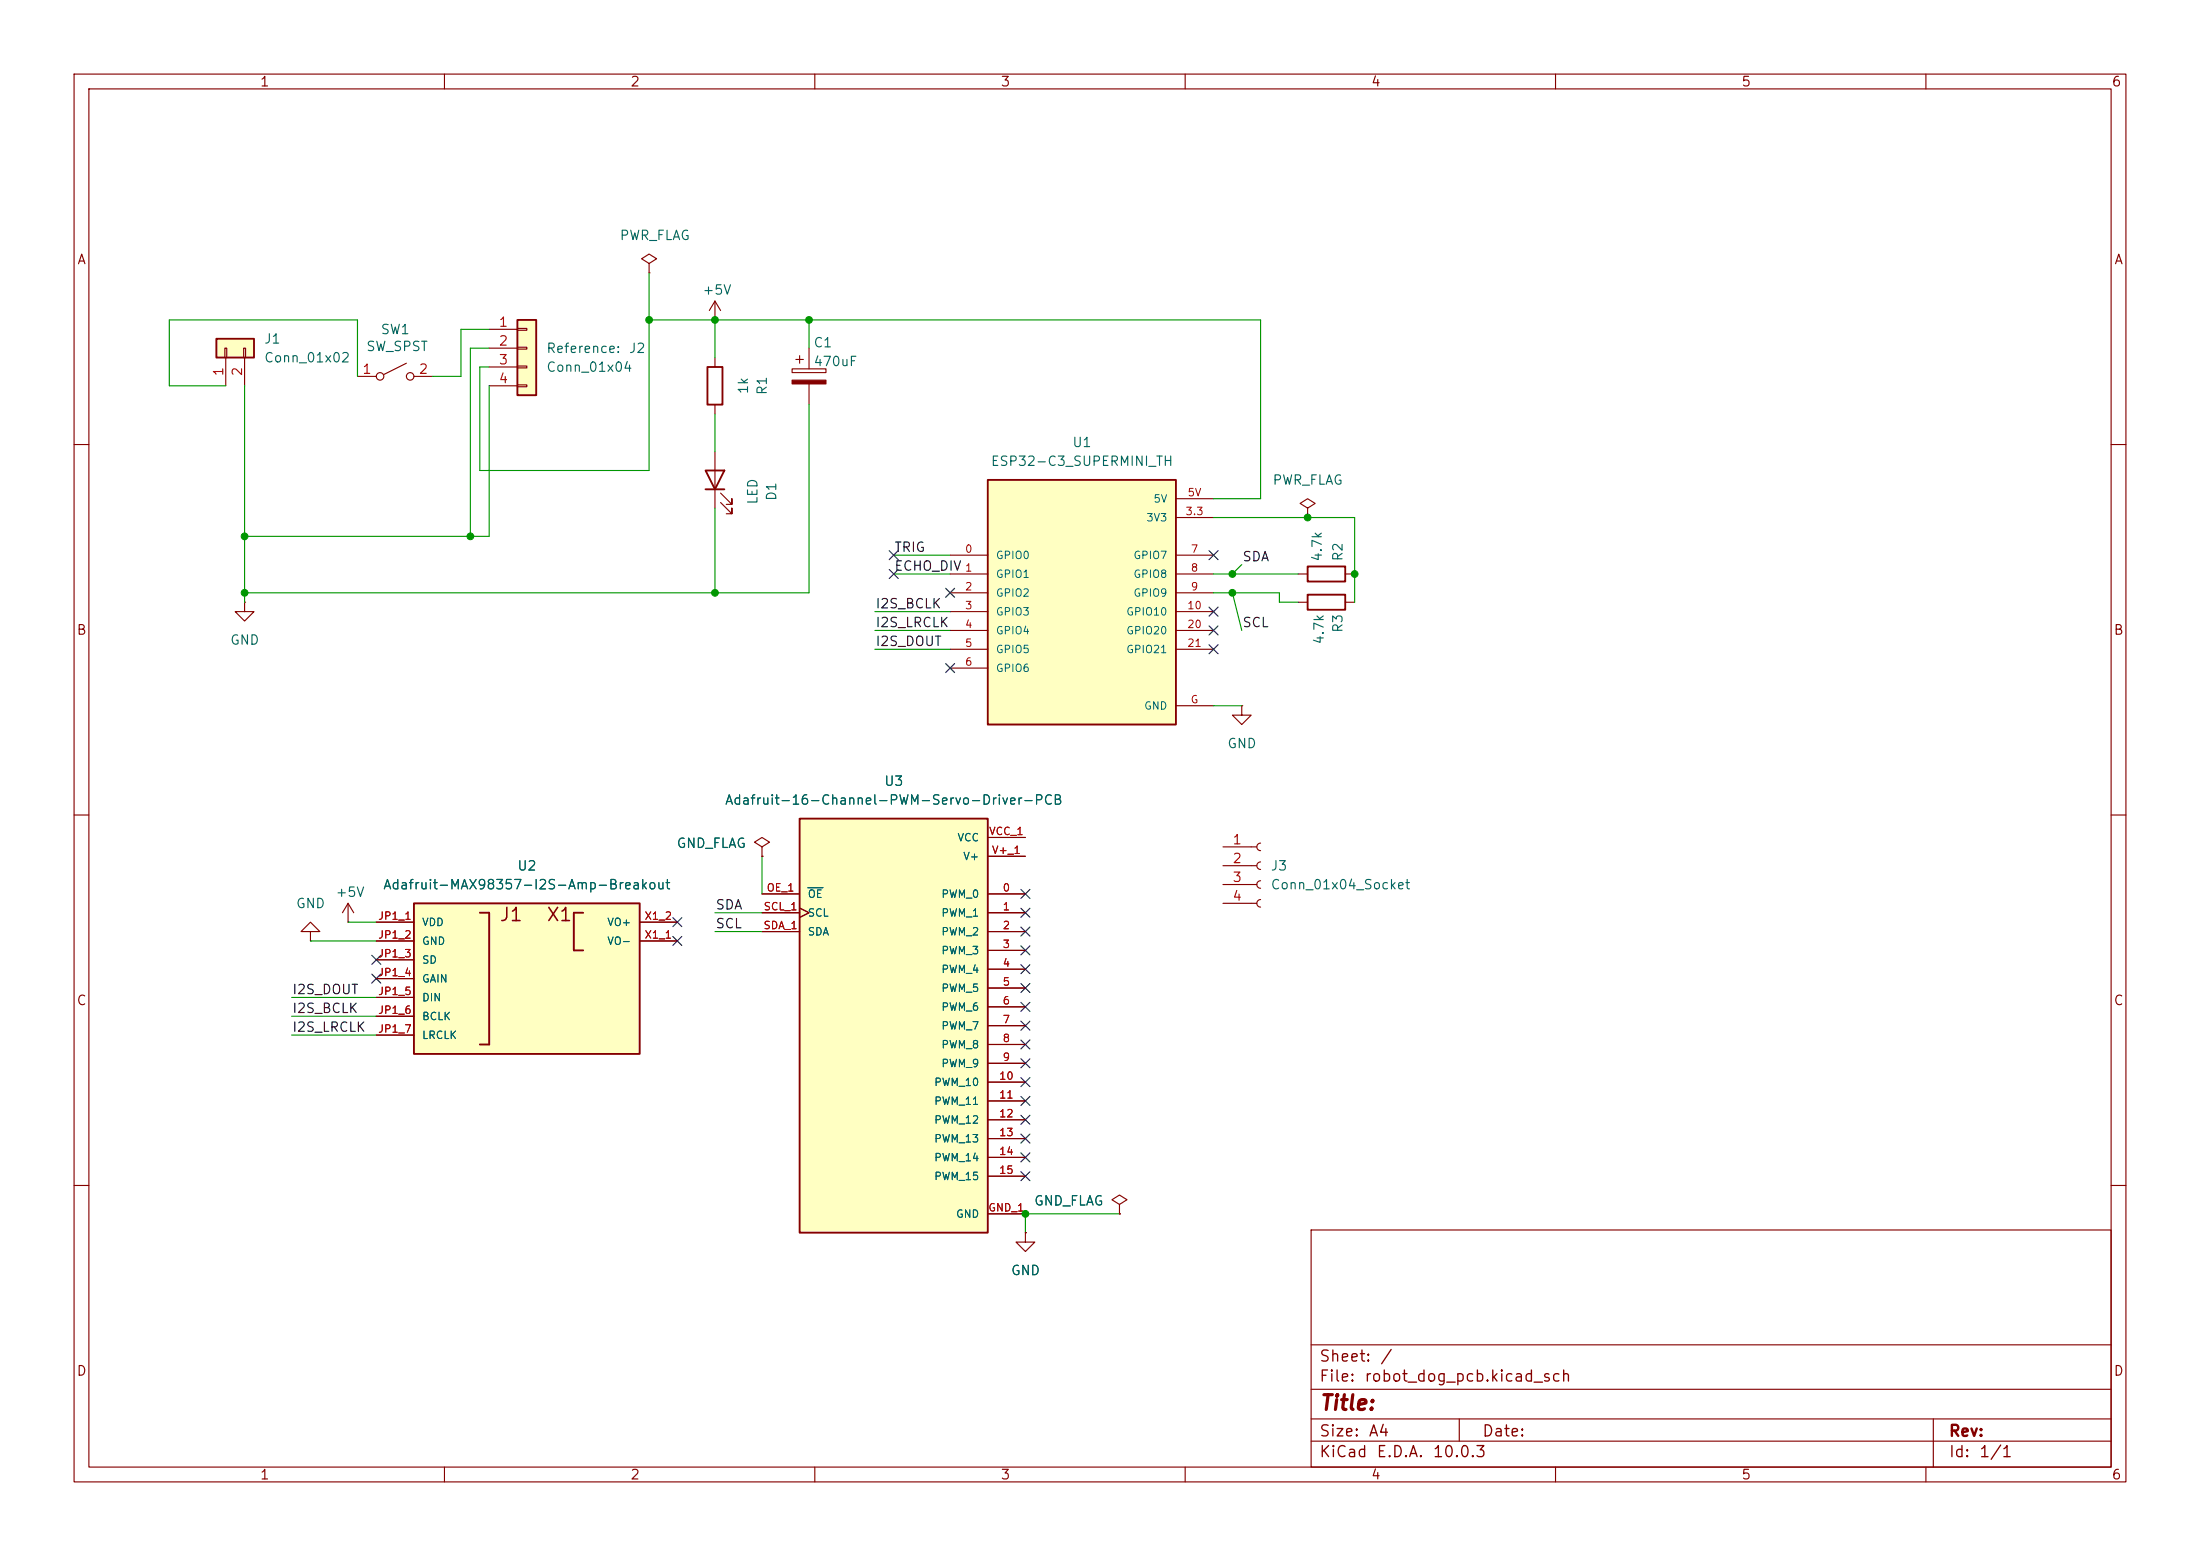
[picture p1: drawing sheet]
<svg xmlns="http://www.w3.org/2000/svg" width="297mm" height="210mm" viewBox="0 0 297 210" stroke-linecap="round" stroke-linejoin="round" font-family="sans-serif">
<g fill="none" stroke="#840000" stroke-width=".15">
<path d="M10 10h277v190h-277zM12 12h273v186h-273zM60 10v2M110 10v2M160 10v2M210 10v2M260 10v2M87.6 35.6l1-.7-1-.6-1 .6 1 .7v1.2M87.6 36.8h.1M96.5 43.2h.1M96.5 40.6l-.7 1.3M96.5 40.6l.8 1.3"/>
<path d="M96.5 40.6v2.6M106.9 49.8h4.6v.5h-4.6zM107.4 48.5h1.1M107.9 48v1M109.2 47v2.8M109.2 51.8v2.8M10 60h2M285 60h2M175.3 81.3h1.2M181.6 81.3h1.3M10 110h2M285 110h2"/>
<path d="M10 160h2M177 166h108v32h-108zM285 160h2M60 198v2M110 198v2M160 198v2M177 194.5h108M177 191.5h108M177 187.5h108M177 181.5h108M197 191.5v3M210 198v2"/>
<path d="M260 198v2M261 191.5v6.5"/>
</g>
<path d="M176.5 80.3h5.1v2h-5.1z" fill="none" stroke="#840000" stroke-width=".25"/>
<path d="M106.9 51.3h4.6v.5h-4.6z" fill="#840000" stroke="#840000" stroke-width=".15"/>
<path d="M107.9 110.5h25.4v55.9h-25.4z" fill="#ffffc2"/>
<path d="M95.5 49.5h2v5.1h-2zM107.9 110.5h25.4v55.9h-25.4z" fill="none" stroke="#840000" stroke-width=".25"/>
<g fill="none" stroke="#840000" stroke-width=".15">
<path d="M48.3 50.8h2.5M54.9 49l-3.1 1.5M55.9 50.8h2.5M96.5 48.3v1.2M96.5 54.6v1.3M33 81.3v1.3h1.3l-1.3 1.2-1.3-1.2h1.3M33 81.3h.1M133.3 115.6h5.1M133.3 113h5.1M102.9 120.7h5M102.9 123.2h5M102.9 125.7h5"/>
<path d="M107.9 122.6l1.3 .6-1.3 .6M133.3 120.7h5.1M133.3 123.2h5.1M133.3 125.7h5.1M133.3 128.3h5.1M133.3 130.8h5.1M133.3 133.4h5.1M133.3 135.9h5.1M133.3 138.4h5.1M133.3 141h5.1M133.3 143.5h5.1M133.3 146.1h5.1"/>
<path d="M133.3 148.6h5.1M133.3 151.1h5.1M133.3 153.7h5.1M133.3 156.2h5.1M133.3 158.8h5.1M133.3 163.8h5.1"/>
<circle cx="51.3" cy="50.8" r=".51"/>
<circle cx="55.4" cy="50.8" r=".51"/>
</g>
<path d="M109.1 119.8h2" fill="none" stroke="#006464" stroke-width=".15"/>
<path d="M29.2 45.7h5.1v2.6h-5.1z" fill="#ffffc2"/>
<path d="M29.2 45.7h5.1v2.6h-5.1z" fill="none" stroke="#840000" stroke-width=".25"/>
<g fill="none" stroke="#840000" stroke-width=".15">
<path d="M30.4 47h.2v1.3h-.2zM30.5 48.3v3.8M32.9 47h.2v1.3h-.2zM33 48.3v3.8M165.1 114.3h4.6M165.1 116.8h4.6M165.1 119.4h4.6M170.2 113.8a.51 .51 0 0 0-.5 .5 .51 .51 0 0 0 .5 .5M170.2 116.3a.51 .51 0 0 0-.5 .5 .51 .51 0 0 0 .5 .5M170.2 118.9a.51 .51 0 0 0-.5 .5 .51 .51 0 0 0 .5 .5M41.9 125.7h1.3l-1.3-1.2-1.3 1.2h1.3v1.3M41.9 127h.1"/>
<path d="M165.1 121.9h4.6M170.2 121.4a.51 .51 0 0 0-.5 .5 .51 .51 0 0 0 .5 .5"/>
</g>
<path d="M133.3 64.8h25.4v33h-25.4z" fill="#ffffc2"/>
<path d="M95.2 63.5h2.6l-1.3 2.5zM95.2 66h2.6M133.3 64.8h25.4v33h-25.4zM176.5 76.5h5.1v2h-5.1z" fill="none" stroke="#840000" stroke-width=".25"/>
<g fill="none" stroke="#840000" stroke-width=".15">
<path d="M96.5 61v7.6M97.3 67.8l1.5 1.5v-.7v.7h-.8M97.3 66.5l1.5 1.6v-.8v.8h-.8M128.3 74.9h5M128.3 77.5h5M158.7 74.9h5.1M158.7 77.5h5.1M158.7 69.9h5.1M158.7 67.3h5.1M175.3 77.5h1.2M176.5 68.6l1-.7-1-.6-1 .6 1 .7v1.3M176.5 69.9h.1"/>
<path d="M181.6 77.5h1.3M128.3 80h5M128.3 82.6h5M128.3 85.1h5M128.3 87.6h5M128.3 90.2h5M158.7 80h5.1M158.7 82.6h5.1M158.7 85.1h5.1M158.7 87.6h5.1M158.7 95.3h5.1M167.6 95.3v1.2h1.3l-1.3 1.3-1.2-1.3h1.2"/>
<path d="M167.6 95.3h.1M47 124.5h.1M47 121.9l-.8 1.3M47 121.9l.8 1.3M47 121.9v2.6M138.4 166.4v1.2h1.3l-1.3 1.3-1.2-1.3h1.2M138.4 166.4h.1M151.1 162.6l1-.7-1-.6-1 .6 1 .7v1.2M151.1 163.8h.1"/>
</g>
<path d="M69.8 43.2h2.6v10.1h-2.6z" fill="#ffffc2"/>
<path d="M69.8 43.2h2.6v10.1h-2.6z" fill="none" stroke="#840000" stroke-width=".25"/>
<path d="M66 44.5h3.8M66 47h3.8M66 49.5h3.8M66 52.1h3.8M69.8 44.3h1.3v.3h-1.3zM69.8 46.9h1.3v.2h-1.3zM69.8 49.4h1.3v.3h-1.3zM69.8 51.9h1.3v.3h-1.3z" fill="none" stroke="#840000" stroke-width=".15"/>
<path d="M55.9 121.9h30.5v20.3h-30.5z" fill="#ffffc2"/>
<path d="M55.9 121.9h30.5v20.3h-30.5zM64.8 123.2h1.2v17.8h-1.2M78.7 123.2h-1.2v5.1h1.2" fill="none" stroke="#840000" stroke-width=".25"/>
<g fill="none" stroke="#840000" stroke-width=".15">
<path d="M102.9 114.3l1-.6-1-.7-1 .7 1 .6v1.3M102.9 115.6h.1M133.3 115.6h5.1M133.3 113h5.1M50.8 124.5h5.1M50.8 127h5.1M50.8 129.5h5.1M50.8 132.1h5.1M50.8 134.6h5.1M50.8 137.2h5.1M50.8 139.7h5.1M86.4 124.5h5"/>
<path d="M86.4 127h5M102.9 120.7h5M102.9 123.2h5M102.9 125.7h5M107.9 122.6l1.3 .6-1.3 .6M133.3 120.7h5.1M133.3 123.2h5.1M133.3 125.7h5.1M133.3 128.3h5.1M133.3 130.8h5.1M133.3 133.4h5.1M133.3 135.9h5.1"/>
<path d="M133.3 138.4h5.1M133.3 141h5.1M133.3 143.5h5.1M133.3 146.1h5.1M133.3 148.6h5.1M133.3 151.1h5.1M133.3 153.7h5.1M133.3 156.2h5.1M133.3 158.8h5.1M133.3 163.8h5.1M138.4 166.4h.1M151.1 163.8h.1"/>
</g>
<g fill="none" stroke="#009600" stroke-width=".15">
<path d="M87.6 36.8v26.7h-22.8v-14h1.2M33 52.1v29.2M48.3 50.8v-7.6h-25.4v8.9h7.6M66 52.1v20.3h-33M66 47h-2.5v25.4M66 44.5h-3.8v6.3h-3.8M87.6 43.2h82.6v24.1h-6.4M96.5 43.2v5.1M96.5 55.9v5.1M109.2 43.2v3.8M109.2 54.6v25.4h-76.2M96.5 68.6v11.4"/>
<path d="M120.6 77.5h7.7M120.6 74.9h7.7M163.8 77.5h11.5M163.8 69.9h19.1v11.4M167.6 76.2l-1.2 1.3M118.1 82.6h10.2M118.1 87.6h10.2M118.1 85.1h10.2M163.8 80h8.9v1.3h2.6M163.8 95.3h3.8M166.4 80l1.2 5.1M102.9 115.6v5.1"/>
<path d="M39.4 134.6h11.4M39.4 137.2h11.4M39.4 139.7h11.4M41.9 127h8.9M47 124.5h3.8M96.5 123.2h6.4M96.5 125.7h6.4M151.1 163.8h-12.7v2.6"/>
</g>
<g fill="none" stroke="#000084" stroke-width=".15">
<path d="M120 74.3l1.3 1.2M120 76.9l1.3 1.2M121.3 74.3l-1.3 1.2M121.3 76.9l-1.3 1.2M127.7 79.4l1.2 1.2M128.9 79.4l-1.2 1.2M163.2 74.3l1.2 1.2M164.4 74.3l-1.2 1.2M127.7 89.6l1.2 1.2M128.9 89.6l-1.2 1.2M163.2 87l1.2 1.2M163.2 84.5l1.2 1.2"/>
<path d="M163.2 81.9l1.2 1.3M164.4 87l-1.2 1.2M164.4 84.5l-1.2 1.2M164.4 81.9l-1.2 1.3M50.2 128.9l1.2 1.2M50.2 131.5l1.2 1.2M51.4 128.9l-1.2 1.2M51.4 131.5l-1.2 1.2M90.8 126.4l1.2 1.2M90.8 123.9l1.2 1.2M92 126.4l-1.2 1.2M92 123.9l-1.2 1.2"/>
<path d="M137.8 125.1l1.2 1.2M137.8 132.7l1.2 1.3M137.8 135.3l1.2 1.2M137.8 130.2l1.2 1.2M137.8 137.8l1.2 1.2M137.8 122.6l1.2 1.2M137.8 127.7l1.2 1.2M137.8 120l1.2 1.3M139 125.1l-1.2 1.2M139 132.7l-1.2 1.3M139 135.3l-1.2 1.2M139 130.2l-1.2 1.2"/>
<path d="M139 137.8l-1.2 1.2M139 122.6l-1.2 1.2M139 127.7l-1.2 1.2M139 120l-1.2 1.3M137.8 142.9l1.2 1.2M137.8 140.4l1.2 1.2M137.8 153.1l1.2 1.2M137.8 150.5l1.2 1.2M137.8 148l1.2 1.2M137.8 155.6l1.2 1.2M137.8 158.1l1.2 1.3M137.8 145.4l1.2 1.3"/>
<path d="M139 142.9l-1.2 1.2M139 140.4l-1.2 1.2M139 153.1l-1.2 1.2M139 150.5l-1.2 1.2M139 148l-1.2 1.2M139 155.6l-1.2 1.2M139 158.1l-1.2 1.3M139 145.4l-1.2 1.3"/>
</g>
<path d="M109.1 119.8h2" fill="none" stroke="#006464" stroke-width=".15"/>
<g fill="#009600" stroke="#009600" stroke-width=".14">
<circle cx="87.6" cy="43.2" r=".46"/>
<circle cx="96.5" cy="43.2" r=".46"/>
<circle cx="109.2" cy="43.2" r=".46"/>
<circle cx="138.4" cy="163.8" r=".46"/>
<circle cx="176.5" cy="69.9" r=".46"/>
<circle cx="182.9" cy="77.5" r=".46"/>
<circle cx="166.4" cy="77.5" r=".46"/>
<circle cx="166.4" cy="80" r=".46"/>
<circle cx="63.5" cy="72.4" r=".46"/>
<circle cx="96.5" cy="80" r=".46"/>
<circle cx="33" cy="72.4" r=".46"/>
<circle cx="33" cy="80" r=".46"/>
</g>
<text font-size="2" fill="#840000" x="178" y="190.8">Title:</text>
<g font-size="1.8" fill="#840000">
<text x="67.3" y="124.8">J1</text>
<text x="73.7" y="124.8">X1</text>
</g>
<g font-size="1.5" fill="#840000">
<text x="178" y="184.2">Sheet:</text>
<text x="186.2" y="184.2">/</text>
<text x="178" y="186.9">File:</text>
<text x="184.1" y="186.9">robot_dog_pcb.kicad_sch</text>
<text x="178" y="197.1">KiCad</text>
<text x="178" y="194.3">Size:</text>
<text x="184.7" y="194.3">A4</text>
<text x="185.7" y="197.1">E.D.A.</text>
<text x="193.3" y="197.1">10.0.3</text>
<text x="200" y="194.3">Date:</text>
<text x="263" y="194.3">Rev:</text>
<text x="263" y="197.1">Id:</text>
<text x="267.1" y="197.1">1/1</text>
</g>
<g font-size="1.3" fill="#840000">
<text x="35" y="12">1</text>
<text x="85" y="12">2</text>
<text x="135" y="12">3</text>
<text x="185" y="12">4</text>
<text x="235" y="12">5</text>
<text x="285" y="12">6</text>
<text x="10.3" y="36">A</text>
<text x="285.3" y="36">A</text>
<text x="10.3" y="86">B</text>
<text x="285.3" y="86">B</text>
<text x="10.3" y="136">C</text>
<text x="285.3" y="136">C</text>
<text x="10.3" y="186">D</text>
<text x="285.3" y="186">D</text>
<text x="35" y="200">1</text>
<text x="85" y="200">2</text>
<text x="135" y="200">3</text>
<text x="185" y="200">4</text>
<text x="235" y="200">5</text>
<text x="285" y="200">6</text>
</g>
<g font-size="1.3" fill="#006464">
<text x="83.6" y="32.7">PWR_FLAG</text>
<text x="94.7" y="40.1">+5V</text>
<text x="35.6" y="46.7">J1</text>
<text x="49.3" y="47.7">SW_SPST</text>
<text x="51.3" y="45.4">SW1</text>
<text x="73.7" y="48">Reference:</text>
<text x="84.8" y="48">J2</text>
<text x="109.7" y="47.2">C1</text>
<text x="35.6" y="49.2">Conn_01x02</text>
<text x="73.7" y="50.5">Conn_01x04</text>
<text x="101.3" y="53.3" transform="rotate(-90 101.3 53.3)">1k</text>
<text x="103.8" y="53.4" transform="rotate(-90 103.8 53.4)">R1</text>
<text x="109.7" y="49.7">470uF</text>
<text x="133.7" y="63.2">ESP32-C3_SUPERMINI_TH</text>
<text x="144.7" y="60.7">U1</text>
<text x="171.7" y="65.7">PWR_FLAG</text>
<text x="102.6" y="68.2" transform="rotate(-90 102.6 68.2)">LED</text>
<text x="105.1" y="67.7" transform="rotate(-90 105.1 67.7)">D1</text>
<text x="178.8" y="75.9" transform="rotate(-90 178.8 75.9)">4.7k</text>
<text x="181.6" y="75.8" transform="rotate(-90 181.6 75.8)">R2</text>
<text x="31" y="87.3">GND</text>
<text x="179" y="87.1" transform="rotate(-90 179 87.1)">4.7k</text>
<text x="181.6" y="85.5" transform="rotate(-90 181.6 85.5)">R3</text>
<text x="165.6" y="101.3">GND</text>
<text x="119.3" y="106.4">U3</text>
<text x="97.8" y="108.9">Adafruit-16-Channel-PWM-Servo-Driver-PCB</text>
<text x="69.7" y="117.8">U2</text>
<text x="91.3" y="114.8">GND_FLAG</text>
<text x="171.5" y="117.8">J3</text>
<text x="39.9" y="122.9">GND</text>
<text x="45.2" y="121.4">+5V</text>
<text x="51.6" y="120.4">Adafruit-MAX98357-I2S-Amp-Breakout</text>
<text x="171.5" y="120.4">Conn_01x04_Socket</text>
<text x="139.5" y="163">GND_FLAG</text>
<text x="136.4" y="172.4">GND</text>
</g>
<g font-size="1.3" fill="#a90000">
<text x="67.2" y="44.4">1</text>
<text x="67.2" y="47">2</text>
<text x="30.5" y="50.9" transform="rotate(-90 30.5 50.9)">1</text>
<text x="33" y="50.9" transform="rotate(-90 33 50.9)">2</text>
<text x="48.8" y="50.8">1</text>
<text x="56.4" y="50.8">2</text>
<text x="67.2" y="49.5">3</text>
<text x="67.2" y="52">4</text>
<text x="166.3" y="114.3">1</text>
<text x="166.3" y="116.8">2</text>
<text x="166.3" y="119.4">3</text>
<text x="166.3" y="121.9">4</text>
</g>
<g font-size="1.3" fill="#0f0f0f">
<text x="120.6" y="74.8">TRIG</text>
<text x="120.6" y="77.3">ECHO_DIV</text>
<text x="167.6" y="76.1">SDA</text>
<text x="118.1" y="82.4">I2S_BCLK</text>
<text x="118.1" y="85">I2S_LRCLK</text>
<text x="118.1" y="87.5">I2S_DOUT</text>
<text x="167.6" y="85">SCL</text>
<text x="96.5" y="123.1">SDA</text>
<text x="96.5" y="125.6">SCL</text>
<text x="39.4" y="134.5">I2S_DOUT</text>
<text x="39.4" y="137">I2S_BCLK</text>
<text x="39.4" y="139.6">I2S_LRCLK</text>
</g>
<g font-size="1" fill="#006464">
<text x="154.7" y="70.6">3V3</text>
<text x="155.6" y="68.1">5V</text>
<text x="134.4" y="75.7">GPIO0</text>
<text x="152.9" y="75.7">GPIO7</text>
<text x="134.4" y="78.2">GPIO1</text>
<text x="134.4" y="80.8">GPIO2</text>
<text x="134.4" y="83.3">GPIO3</text>
<text x="152" y="83.3">GPIO10</text>
<text x="152.9" y="78.2">GPIO8</text>
<text x="152.9" y="80.8">GPIO9</text>
<text x="134.4" y="85.9">GPIO4</text>
<text x="134.4" y="88.4">GPIO5</text>
<text x="152" y="85.9">GPIO20</text>
<text x="152" y="88.4">GPIO21</text>
<text x="134.4" y="90.9">GPIO6</text>
<text x="154.4" y="96">GND</text>
<text x="129.2" y="113.8">VCC</text>
<text x="130" y="116.3">V+</text>
<text x="56.9" y="125.2">VDD</text>
<text x="81.9" y="125.2">VO+</text>
<text x="109" y="121.4">OE</text>
<text x="109" y="124">SCL</text>
<text x="127" y="121.4">PWM_0</text>
<text x="127" y="124">PWM_1</text>
<text x="56.9" y="127.8">GND</text>
<text x="56.9" y="130.3">SD</text>
<text x="81.9" y="127.8">VO-</text>
<text x="109" y="126.5">SDA</text>
<text x="127" y="126.5">PWM_2</text>
<text x="127" y="129">PWM_3</text>
<text x="127" y="131.6">PWM_4</text>
<text x="56.9" y="132.9">GAIN</text>
<text x="56.9" y="135.4">DIN</text>
<text x="56.9" y="137.9">BCLK</text>
<text x="127" y="134.1">PWM_5</text>
<text x="127" y="136.7">PWM_6</text>
<text x="56.9" y="140.5">LRCLK</text>
<text x="127" y="139.2">PWM_7</text>
<text x="127" y="141.7">PWM_8</text>
<text x="126" y="146.8">PWM_10</text>
<text x="126" y="149.4">PWM_11</text>
<text x="127" y="144.3">PWM_9</text>
<text x="126" y="151.9">PWM_12</text>
<text x="126" y="154.4">PWM_13</text>
<text x="126" y="157">PWM_14</text>
<text x="126" y="159.5">PWM_15</text>
<text x="129" y="164.6">GND</text>
</g>
<g font-size="1" fill="#a90000">
<text x="160" y="69.8">3.3</text>
<text x="160.2" y="67.2">5V</text>
<text x="130.2" y="74.9">0</text>
<text x="130.2" y="77.4">1</text>
<text x="160.7" y="74.9">7</text>
<text x="160.7" y="77.4">8</text>
<text x="130.2" y="79.9">2</text>
<text x="130.2" y="82.5">3</text>
<text x="160.2" y="82.5">10</text>
<text x="160.7" y="79.9">9</text>
<text x="130.2" y="85">4</text>
<text x="130.2" y="87.6">5</text>
<text x="160.2" y="85">20</text>
<text x="160.2" y="87.6">21</text>
<text x="130.2" y="90.1">6</text>
<text x="160.7" y="95.2">G</text>
<text x="133.4" y="113">VCC_1</text>
<text x="133.8" y="115.5">V+_1</text>
<text x="51" y="124.4">JP1_1</text>
<text x="86.9" y="124.4">X1_2</text>
<text x="103" y="125.7">SDA_1</text>
<text x="103" y="123.1">SCL_1</text>
<text x="103.4" y="120.6">OE_1</text>
<text x="135.3" y="120.6">0</text>
<text x="135.3" y="123.1">1</text>
<text x="135.3" y="125.7">2</text>
<text x="51" y="126.9">JP1_2</text>
<text x="51" y="129.5">JP1_3</text>
<text x="86.9" y="126.9">X1_1</text>
<text x="135.3" y="128.2">3</text>
<text x="135.3" y="130.7">4</text>
<text x="51" y="132">JP1_4</text>
<text x="51" y="134.5">JP1_5</text>
<text x="51" y="137.1">JP1_6</text>
<text x="135.3" y="133.3">5</text>
<text x="135.3" y="135.8">6</text>
<text x="51" y="139.6">JP1_7</text>
<text x="135.3" y="138.4">7</text>
<text x="135.3" y="140.9">8</text>
<text x="135.3" y="143.4">9</text>
<text x="134.8" y="146">10</text>
<text x="134.8" y="148.5">11</text>
<text x="134.8" y="151.1">12</text>
<text x="134.8" y="153.6">13</text>
<text x="134.8" y="156.1">14</text>
<text x="134.8" y="158.7">15</text>
<text x="133.3" y="163.8">GND_1</text>
</g>
</svg>
